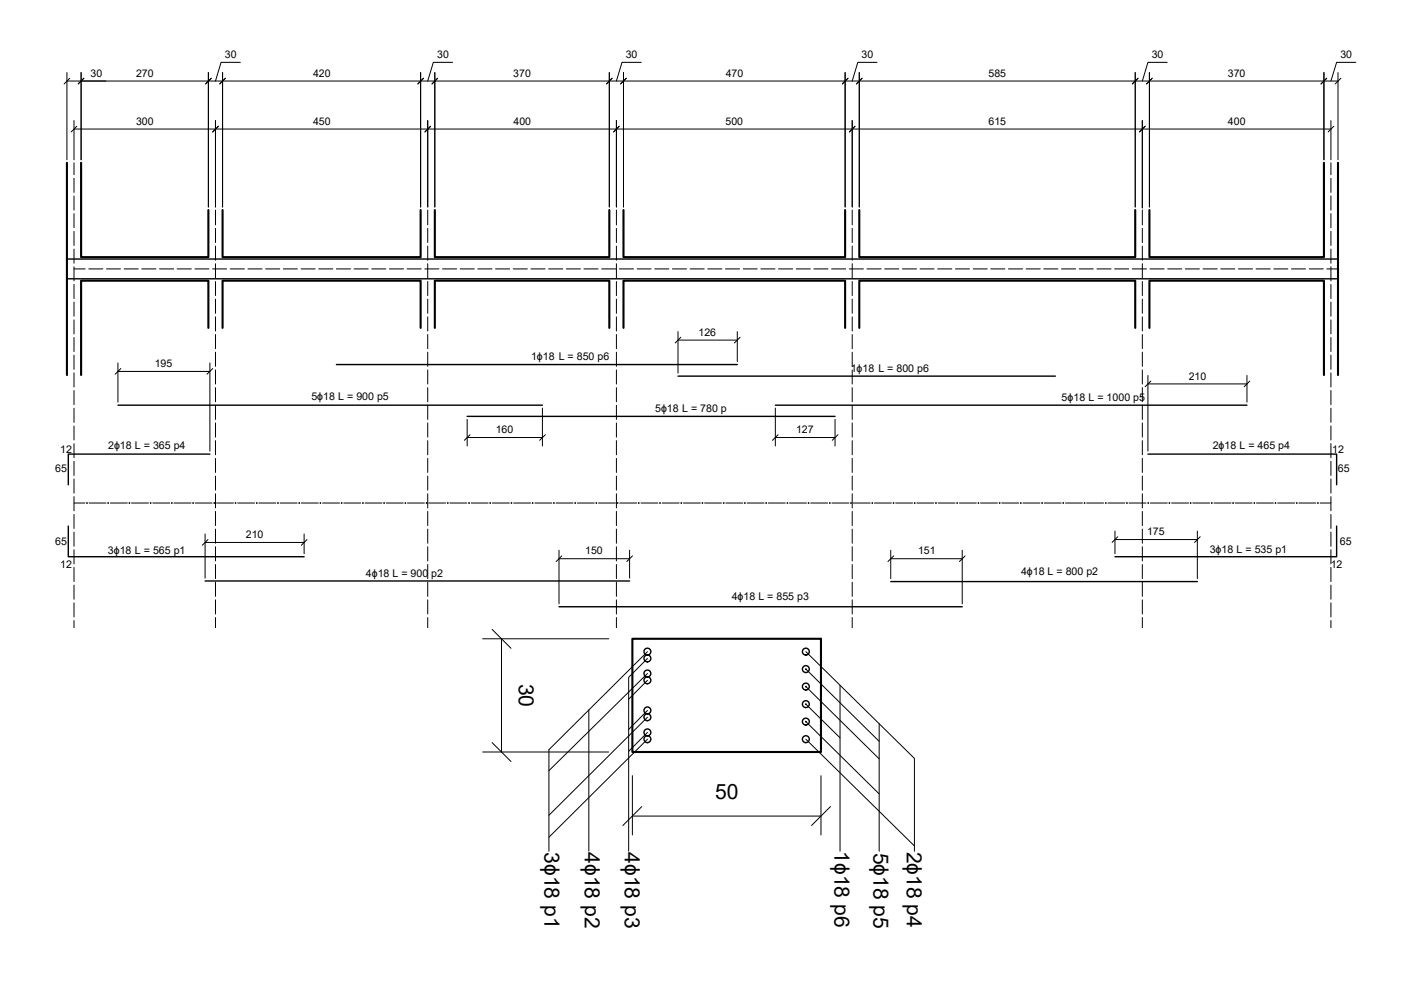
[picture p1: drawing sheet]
<svg xmlns="http://www.w3.org/2000/svg" width="297mm" height="210mm" viewBox="0 0 297 210" stroke-linecap="round" stroke-linejoin="round" font-family="sans-serif">
<!-- layer: cls -->
<g fill="none" stroke="#000" stroke-width=".44">
<path d="M14.2 34.5v45M17.2 34.5v20h27v-10M280.7 34.5v20h-37v-10M283.7 34.5v45M47.2 44.5v10h42v-10M92.2 44.5v10h37v-10M132.2 44.5v10h47v-10M182.2 44.5v10h58.5v-10M44.2 69.5v-10h-27v20M47.2 69.5v-10h42v10M92.2 69.5v-10h37v10M132.2 69.5v-10h47v10"/>
<path d="M182.2 69.5v-10h58.5v10M243.7 69.5v-10h37v20M134.1 135.4h40v24h-40z"/>
</g>
<g fill="none" stroke="#000" stroke-width=".21">
<path d="M15.7 34.5v2.6M15.7 37.8v3M282.2 34.5v2.6M282.2 37.8v3M15.7 57h2.4M15.7 41.5v3M15.7 45.3v3M15.7 49.1v2.9M15.7 52.8v3M15.7 56.6v3M18.8 57h3M22.6 57h3"/>
<path d="M26.3 57h3M30.1 57h3M33.8 57h3M37.6 57h3M41.3 57h3M45.1 57h3M45.7 44.5v3.2M45.7 48.4v3M45.7 52.2v3M45.7 55.9v3M45.7 59.7v3M48.8 57h3"/>
<path d="M52.6 57h3M56.3 57h3M60.1 57h3M63.8 57h3M67.6 57h3M71.3 57h3M75.1 57h3M78.8 57h3M82.6 57h3M86.3 57h3M90.1 57h3M90.7 44.5v3.2"/>
<path d="M90.7 48.4v3M90.7 52.2v3M90.7 55.9v3M90.7 59.7v3M93.8 57h3M97.6 57h3M101.3 57h3M105.1 57h3M108.8 57h3M112.6 57h3M116.3 57h3M120.1 57h3"/>
<path d="M123.8 57h3M127.6 57h3M130.7 44.5v3.2M130.7 48.4v3M130.7 52.2v3M130.7 55.9v3M130.7 59.7v3M131.3 57h3M135.1 57h3M138.8 57h3M142.6 57h3M146.3 57h3"/>
<path d="M150.1 57h3M153.8 57h3M157.6 57h3M161.3 57h3M165.1 57h3M168.8 57h3M172.6 57h3M176.3 57h3M180.1 57h3M180.7 44.5v3.2M180.7 48.4v3M180.7 52.2v3"/>
<path d="M180.7 55.9v3M180.7 59.7v3M183.8 57h3M187.6 57h3M191.3 57h3M195.1 57h3M198.8 57h3M202.6 57h3M206.3 57h3M210.1 57h3M213.8 57h3M217.6 57h3"/>
<path d="M221.3 57h3M225.1 57h3M228.8 57h3M232.6 57h3M236.3 57h3M240.1 57h3M242.2 44.5v3.2M242.2 48.4v3M242.2 52.2v3M242.2 55.9v3M242.2 59.7v3M243.8 57h3"/>
<path d="M247.6 57h3M251.3 57h3M255.1 57h3M258.8 57h3M262.6 57h3M266.3 57h3M270.1 57h3M273.8 57h3M277.6 57h3M281.3 57h2.4M282.2 41.5v3M282.2 45.3v3"/>
<path d="M282.2 49.1v2.9M282.2 52.8v3M282.2 56.6v3M15.7 60.3v3M15.7 64v3M15.7 67.8v3M15.7 71.6v2.9M15.7 75.3v3M15.7 79.1v3M45.7 63.4v3M45.7 67.2v3M45.7 70.9v3"/>
<path d="M45.7 74.7v3M45.7 78.4v3M90.7 63.4v3M90.7 67.2v3M90.7 70.9v3M90.7 74.7v3M90.7 78.4v3M130.7 63.4v3M130.7 67.2v3M130.7 70.9v3M130.7 74.7v3M130.7 78.4v3"/>
<path d="M180.7 63.4v3M180.7 67.2v3M180.7 70.9v3M180.7 74.7v3M180.7 78.4v3M242.2 63.4v3M242.2 67.2v3M242.2 70.9v3M242.2 74.7v3M242.2 78.4v3M282.2 60.3v3M282.2 64v3"/>
<path d="M282.2 67.8v3M282.2 71.6v2.9M282.2 75.3v3M282.2 79.1v3M15.7 82.8v3M15.7 86.5v3M15.7 90.3v3M15.7 94.1v3M15.7 97.8v3M45.7 82.2v3M45.7 85.9v3M45.7 89.7v3"/>
<path d="M45.7 93.4v3M45.7 97.2v3M90.7 82.2v3M90.7 85.9v3M90.7 89.7v3M90.7 93.4v3M90.7 97.2v3M130.7 82.2v3M130.7 85.9v3M130.7 89.7v3M130.7 93.4v3M130.7 97.2v3"/>
<path d="M180.7 82.2v3M180.7 85.9v3M180.7 89.7v3M180.7 93.4v3M180.7 97.2v3M242.2 82.2v3M242.2 85.9v3M242.2 89.7v3M242.2 93.4v3M242.2 97.2v3M282.2 82.8v3M282.2 86.5v3"/>
<path d="M282.2 90.3v3M282.2 94.1v3M282.2 97.8v3M15.7 101.6v3M15.7 105.3v3M15.7 109.1v2.9M15.7 112.8v3M15.7 116.6v3M15.7 106.7h2.3M18.9 106.7h3.6M23.4 106.7h3.6M27.9 106.7h3.6"/>
<path d="M32.4 106.7h3.6M36.9 106.7h3.6M41.4 106.7h3.6M45.7 100.9v3M45.7 104.7v3M45.7 108.4v3M45.7 112.2v3M45.7 115.9v3M45.7 119.7v3M45.9 106.7h3.6M50.4 106.7h3.6M54.9 106.7h3.6"/>
<path d="M59.4 106.7h3.6M63.9 106.7h3.6M68.4 106.7h3.6M72.9 106.7h3.6M77.4 106.7h3.6M81.9 106.7h3.6M86.4 106.7h3.6M90.7 100.9v3M90.7 104.7v3M90.7 108.4v3M90.7 112.2v3M90.7 115.9v3"/>
<path d="M90.7 119.7v3M90.9 106.7h3.6M95.4 106.7h3.6M99.9 106.7h3.6M104.4 106.7h3.6M108.9 106.7h3.6M113.4 106.7h3.6M117.9 106.7h3.6M122.4 106.7h3.6M126.9 106.7h3.6M130.7 100.9v3M130.7 104.7v3"/>
<path d="M130.7 108.4v3M130.7 112.2v3M130.7 115.9v3M130.7 119.7v3M131.4 106.7h3.6M135.9 106.7h3.6M140.4 106.7h3.6M144.9 106.7h3.6M149.4 106.7h3.6M153.9 106.7h3.6M158.4 106.7h3.6M162.9 106.7h3.6"/>
<path d="M167.4 106.7h3.6M171.9 106.7h3.6M176.4 106.7h3.6M180.7 100.9v3M180.7 104.7v3M180.7 108.4v3M180.7 112.2v3M180.7 115.9v3M180.7 119.7v3M180.9 106.7h3.6M185.4 106.7h3.6M189.9 106.7h3.6"/>
<path d="M194.4 106.7h3.6M198.9 106.7h3.6M203.4 106.7h3.6M207.9 106.7h3.6M212.4 106.7h3.6M216.9 106.7h3.6M221.4 106.7h3.6M225.9 106.7h3.6M230.4 106.7h3.6M234.9 106.7h3.6M239.4 106.7h3.6M242.2 100.9v3"/>
<path d="M242.2 104.7v3M242.2 108.4v3M242.2 112.2v3M242.2 115.9v3M242.2 119.7v3M243.9 106.7h3.6M248.4 106.7h3.6M252.9 106.7h3.6M257.4 106.7h3.6M261.9 106.7h3.6M266.4 106.7h3.6M270.9 106.7h3.6"/>
<path d="M275.4 106.7h3.6M279.9 106.7h2.3M282.2 101.6v3M282.2 105.3v3M282.2 109.1v2.9M282.2 112.8v3M282.2 116.6v3M15.7 120.3v3M15.7 124.1v3M15.7 127.8v3M15.7 131.6v1.5M45.7 123.4v3"/>
<path d="M45.7 127.2v3M45.7 130.9v2.2M90.7 123.4v3M90.7 127.2v3M90.7 130.9v2.2M130.7 123.4v3M130.7 127.2v3M130.7 130.9v2.2M180.7 123.4v3M180.7 127.2v3M180.7 130.9v2.2M242.2 123.4v3"/>
<path d="M242.2 127.2v3M242.2 130.9v2.2M282.2 120.3v3M282.2 124.1v3M282.2 127.8v3M282.2 131.6v1.5"/>
</g>
<g fill="#000" stroke="#000" stroke-width=".21">
<circle cx="18.4" cy="106.6" r=".08"/>
<circle cx="22.9" cy="106.6" r=".08"/>
<circle cx="27.4" cy="106.6" r=".08"/>
<circle cx="31.9" cy="106.6" r=".08"/>
<circle cx="36.4" cy="106.6" r=".08"/>
<circle cx="40.9" cy="106.6" r=".08"/>
<circle cx="45.4" cy="106.6" r=".08"/>
<circle cx="49.9" cy="106.6" r=".08"/>
<circle cx="54.4" cy="106.6" r=".08"/>
<circle cx="58.9" cy="106.6" r=".08"/>
<circle cx="63.4" cy="106.6" r=".08"/>
<circle cx="67.9" cy="106.6" r=".08"/>
<circle cx="72.4" cy="106.6" r=".08"/>
<circle cx="76.9" cy="106.6" r=".08"/>
<circle cx="81.4" cy="106.6" r=".08"/>
<circle cx="85.9" cy="106.6" r=".08"/>
<circle cx="90.4" cy="106.6" r=".08"/>
<circle cx="94.9" cy="106.6" r=".08"/>
<circle cx="99.4" cy="106.6" r=".08"/>
<circle cx="103.9" cy="106.6" r=".08"/>
<circle cx="108.4" cy="106.6" r=".08"/>
<circle cx="112.9" cy="106.6" r=".08"/>
<circle cx="117.4" cy="106.6" r=".08"/>
<circle cx="121.9" cy="106.6" r=".08"/>
<circle cx="126.4" cy="106.6" r=".08"/>
<circle cx="130.9" cy="106.6" r=".08"/>
<circle cx="135.4" cy="106.6" r=".08"/>
<circle cx="139.9" cy="106.6" r=".08"/>
<circle cx="144.4" cy="106.6" r=".08"/>
<circle cx="148.9" cy="106.6" r=".08"/>
<circle cx="153.4" cy="106.6" r=".08"/>
<circle cx="157.9" cy="106.6" r=".08"/>
<circle cx="162.4" cy="106.6" r=".08"/>
<circle cx="166.9" cy="106.6" r=".08"/>
<circle cx="171.4" cy="106.6" r=".08"/>
<circle cx="175.9" cy="106.6" r=".08"/>
<circle cx="180.4" cy="106.6" r=".08"/>
<circle cx="184.9" cy="106.6" r=".08"/>
<circle cx="189.4" cy="106.6" r=".08"/>
<circle cx="193.9" cy="106.6" r=".08"/>
<circle cx="198.4" cy="106.6" r=".08"/>
<circle cx="202.9" cy="106.6" r=".08"/>
<circle cx="207.4" cy="106.6" r=".08"/>
<circle cx="211.9" cy="106.6" r=".08"/>
<circle cx="216.4" cy="106.6" r=".08"/>
<circle cx="220.9" cy="106.6" r=".08"/>
<circle cx="225.4" cy="106.6" r=".08"/>
<circle cx="229.9" cy="106.6" r=".08"/>
<circle cx="234.4" cy="106.6" r=".08"/>
<circle cx="238.9" cy="106.6" r=".08"/>
<circle cx="243.4" cy="106.6" r=".08"/>
<circle cx="247.9" cy="106.6" r=".08"/>
<circle cx="252.4" cy="106.6" r=".08"/>
<circle cx="256.9" cy="106.6" r=".08"/>
<circle cx="261.4" cy="106.6" r=".08"/>
<circle cx="265.9" cy="106.6" r=".08"/>
<circle cx="270.4" cy="106.6" r=".08"/>
<circle cx="274.9" cy="106.6" r=".08"/>
<circle cx="279.4" cy="106.6" r=".08"/>
</g>
<!-- layer: armatura flessione -->
<g fill="none" stroke="#000" stroke-width=".3">
<path d="M14.5 54.9h268.9M14.5 59.1h268.9M71.3 77.3h85M143.7 79.7h80.1M25 85.9h90M44.5 96.3h-30v6.5M99 88.3h78M164.4 85.9h100M243.4 96.3h40v6.5M14.5 111.5v6.5h50M283.4 111.5v6.5h-47M43.5 123.2h90"/>
<path d="M118.5 128.6h85.5M188.9 123.3h65"/>
<circle cx="137.3" cy="139.6" r=".73"/>
<circle cx="137.3" cy="138.2" r=".73"/>
<circle cx="170.9" cy="138.2" r=".73"/>
<circle cx="137.3" cy="156.7" r=".73"/>
<circle cx="137.3" cy="152.1" r=".73"/>
<circle cx="137.3" cy="142.8" r=".73"/>
<circle cx="137.3" cy="144.2" r=".73"/>
<circle cx="137.3" cy="150.6" r=".73"/>
<circle cx="137.3" cy="155.3" r=".73"/>
<circle cx="170.9" cy="141.9" r=".73"/>
<circle cx="170.9" cy="145.6" r=".73"/>
<circle cx="170.9" cy="149.3" r=".73"/>
<circle cx="170.9" cy="153" r=".73"/>
<circle cx="170.9" cy="156.7" r=".73"/>
</g>
<!-- layer: quote -->
<g fill="none" stroke="#000" stroke-width=".21">
<path d="M14.2 17.2h8.3M14.2 15.4v18.5M14.8 16.6l-1.2 1.2M17.2 15.4v18.5M17.2 17.2h266.5M17.8 16.6l-1.2 1.2M44.2 15.4v28.5M44.8 16.6l-1.2 1.2M47.2 15.4v28.5M47.8 16.6l-1.2 1.2M51 13.2h-4.1l-1.2 4M89.2 15.4v28.5"/>
<path d="M89.8 16.6l-1.2 1.2M92.2 15.4v28.5M92.8 16.6l-1.2 1.2M96 13.2h-4.1l-1.2 4M129.2 15.4v28.5M129.8 16.6l-1.2 1.2M132.2 15.4v28.5M132.8 16.6l-1.2 1.2M136 13.2h-4.1l-1.2 4M179.2 15.4v28.5M179.8 16.6l-1.2 1.2M182.2 15.4v28.5"/>
<path d="M182.8 16.6l-1.2 1.2M186 13.2h-4.1l-1.2 4M240.7 15.4v28.5M241.3 16.6l-1.2 1.2M243.7 15.4v28.5M244.3 16.6l-1.2 1.2M247.5 13.2h-4.1l-1.2 4M280.7 15.4v18.5M281.3 16.6l-1.2 1.2M283.7 15.4v18.5M284.3 16.6l-1.2 1.2M287.5 13.2h-4.1l-1.2 4"/>
<path d="M15.7 25.6v8.3M15.7 27.4h266.5M16.3 26.8l-1.2 1.2M45.7 25.6v18.3M46.3 26.8l-1.2 1.2M90.7 25.6v18.3M91.3 26.8l-1.2 1.2M130.7 25.6v18.3M131.3 26.8l-1.2 1.2M180.7 25.6v18.3M181.3 26.8l-1.2 1.2M242.2 25.6v18.5"/>
<path d="M242.8 26.8l-1.2 1.2M282.2 25.6v8.3M282.8 26.8l-1.2 1.2M25 77v8.3M25 78.8h19.5M25.6 78.1l-1.2 1.2M44.5 77v18.6M45.1 78.1l-1.2 1.2M143.7 70.3v8.8M143.7 72.1h12.6M144.3 71.5l-1.1 1.2M156.3 70.3v6.4"/>
<path d="M156.9 71.5l-1.2 1.2M243.4 79.6v16M264.4 79.6v5.7M99 92.8h16M99 88.9v5.7M99.7 92.2l-1.2 1.2M115 86.5v8.1M115.6 92.2l-1.2 1.2M164.4 86.5v8.1M164.4 92.8h12.6M165 92.2l-1.2 1.2M177 88.9v5.7"/>
<path d="M177.7 92.2l-1.2 1.2M243.4 81.4h21M244 80.8l-1.2 1.2M265 80.8l-1.2 1.2M43.5 113.2v9.4M43.5 115h21M44.1 114.4l-1.2 1.2M64.5 113.2v4.2M65.1 114.4l-1.2 1.2M118.5 118.5h15M118.5 116.7v11.3M119.1 117.9l-1.2 1.2"/>
<path d="M133.5 116.7v5.9M134.1 117.9l-1.2 1.2M188.9 116.7v6M188.9 118.5h15.1M189.5 117.9l-1.2 1.2M204 116.7v11.3M204.6 117.9l-1.2 1.2M236.4 112.6v4.8M236.4 114.4h17.5M237 113.8l-1.2 1.2M253.9 112.6v10.1M254.5 113.8l-1.2 1.2"/>
<path d="M102.3 135.4h26.8M104.3 133.4l4 4M106.3 135.4v24M102.3 159.4h26.8M104.3 157.5l4 4M134.1 164.5v12.5M134.1 173h40M136.1 171l-4 4M174.1 164.5v12.5M176.1 171l-4 4"/>
</g>
<!-- layer: testi -->
<g fill="none" stroke="#000" stroke-width=".21">
<path d="M137.3 139.6l-4 4v36.9M137.3 138.2l-20.9 20.8v21.5M170.9 138.2l23 22.6v19.7M124.8 150.5v30M137.3 152.1l-20.9 20.8M137.3 156.7l-20.9 20.8M137.3 142.8l-20.9 20.6M137.3 144.2l-4 4M137.3 150.6l-4 4.1M137.3 155.3l-4 4M170.9 156.7l23 22.7M170.9 141.9l15.5 15.3"/>
<path d="M170.9 145.6l15.5 15.3M170.9 153l15.5 15.3M170.9 149.3l7.2 7.1M178.1 145.3v35.2M186.4 153.5v27"/>
</g>
<g fill="#000" stroke="#000" stroke-width=".21">
<circle cx="170.9" cy="153" r=".08"/>
<circle cx="170.9" cy="149.3" r=".08"/>
<circle cx="170.9" cy="141.9" r=".08"/>
<circle cx="170.9" cy="145.6" r=".08"/>
</g>
<g font-size="4.5">
<text x="110" y="145" transform="rotate(90 110 145)">30</text>
<text x="151.6" y="169.4">50</text>
<text x="115.5" y="180.7" transform="rotate(90 115.5 180.7)">3ɸ18 p1</text>
<text x="124" y="180.7" transform="rotate(90 124 180.7)">4ɸ18 p2</text>
<text x="132.4" y="180.7" transform="rotate(90 132.4 180.7)">4ɸ18 p3</text>
<text x="176.9" y="180.5" transform="rotate(90 176.9 180.5)">1ɸ18 p6</text>
<text x="185.2" y="180.8" transform="rotate(90 185.2 180.8)">5ɸ18 p5</text>
<text x="192.3" y="180.6" transform="rotate(90 192.3 180.6)">2ɸ18 p4</text>
</g>
<g font-size="2.3">
<text x="112.6" y="76.3">1ɸ18 L = 850 p6</text>
<text x="180.4" y="78.8">1ɸ18 L = 800 p6</text>
<text x="66" y="84.9">5ɸ18 L = 900 p5</text>
<text x="138.9" y="87.4">5ɸ18 L = 780 p</text>
<text x="225.1" y="85">5ɸ18 L = 1000 p5</text>
<text x="12.8" y="95.9">12</text>
<text x="22.9" y="95.3">2ɸ18 L = 365 p4</text>
<text x="257.1" y="95.3">2ɸ18 L = 465 p4</text>
<text x="282.5" y="95.9">12</text>
<text x="11.7" y="100.2">65</text>
<text x="283.7" y="100.2">65</text>
<text x="11.7" y="115.6">65</text>
<text x="22.9" y="117.4">3ɸ18 L = 565 p1</text>
<text x="256.5" y="117.2">3ɸ18 L = 535 p1</text>
<text x="284.1" y="115.6">65</text>
<text x="12.8" y="120.5">12</text>
<text x="77.6" y="122.4">4ɸ18 L = 900 p2</text>
<text x="216.5" y="121.8">4ɸ18 L = 800 p2</text>
<text x="282.1" y="120.5">12</text>
<text x="155.1" y="127.2">4ɸ18 L = 855 p3</text>
</g>
<g font-size="2.2">
<text x="19.2" y="16.2">30</text>
<text x="28.8" y="16.2">270</text>
<text x="47.7" y="12.3">30</text>
<text x="66.4" y="16.2">420</text>
<text x="92.7" y="12.3">30</text>
<text x="108.8" y="16.2">370</text>
<text x="132.7" y="12.3">30</text>
<text x="153.9" y="16.2">470</text>
<text x="182.7" y="12.3">30</text>
<text x="209.6" y="16.2">585</text>
<text x="244.2" y="12.3">30</text>
<text x="260.3" y="16.2">370</text>
<text x="284.2" y="12.3">30</text>
<text x="28.8" y="26.4">300</text>
<text x="66.4" y="26.4">450</text>
<text x="108.9" y="26.4">400</text>
<text x="153.8" y="26.4">500</text>
<text x="209.6" y="26.4">615</text>
<text x="260.4" y="26.4">400</text>
<text x="148.1" y="71.2">126</text>
<text x="32.8" y="77.8">195</text>
<text x="252" y="80.5">210</text>
<text x="105.1" y="91.8">160</text>
<text x="168.8" y="91.9">127</text>
<text x="243.2" y="113.5">175</text>
<text x="52.1" y="114.1">210</text>
<text x="124.1" y="117.5">150</text>
<text x="194.7" y="117.5">151</text>
</g>
</svg>
